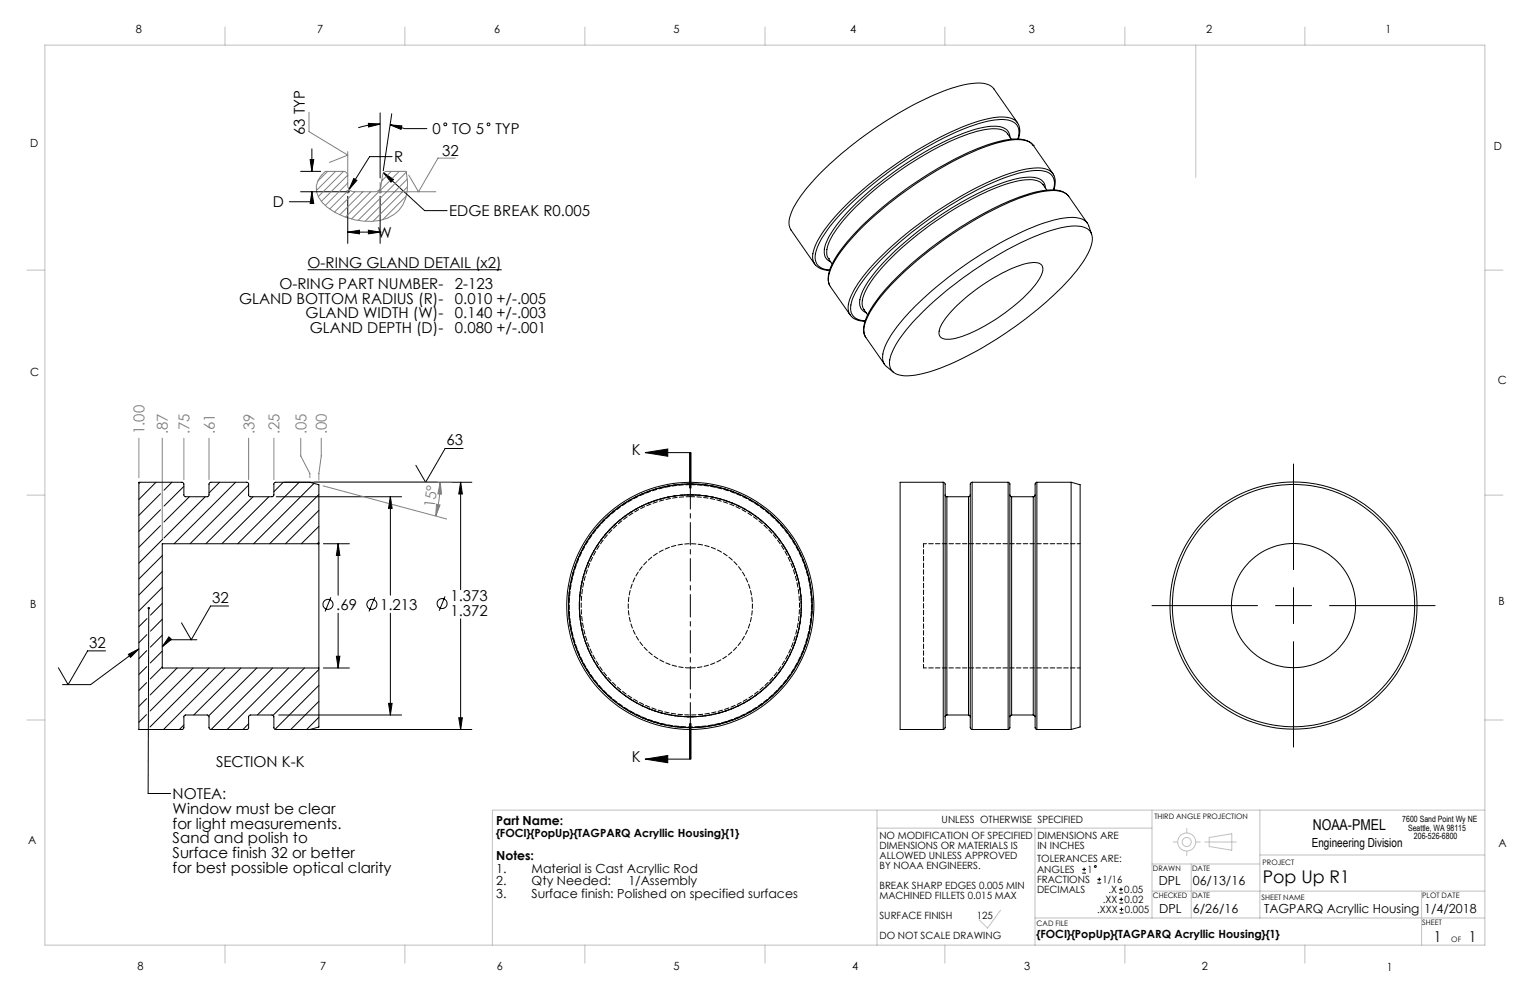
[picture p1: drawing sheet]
<svg xmlns="http://www.w3.org/2000/svg" width="432mm" height="279mm" viewBox="0 0 432 279" stroke-linecap="round" stroke-linejoin="round" font-family="sans-serif">
<g fill="none" stroke="#c0c0c0" stroke-width=".28">
<path d="M12.7 12.7h406.4v254h-406.4zM63.5 7.6v5.1M114.3 7.6v5.1M165.1 7.6v5.1M215.9 7.6v5.1M266.7 7.6v5.1M317.5 7.6v5.1M337.5 12.7v37.4M368.3 7.6v5.1M7.6 76.2h5.1M419.1 76.2h5.1M7.6 139.7h5.1"/>
<path d="M419.1 139.7h5.1M7.6 203.2h5.1M419.1 203.2h5.1M247.5 233.7h77.6M247.5 228.6v38.1M292.1 233.7v33M325.1 228.6v30.5M331.1 237.6h1.3M334.9 233.8v1.3M337.5 237.6h1.2M340 237.6h8.9M341.3 236.4l6.3-1.1v4.7l-6.3-1.1z"/>
<path d="M355.6 228.6v30.5M419.1 228.6h-280.1v38.1M282.4 256.9l-3.7 5-2.4-2.3M292.1 259.1h127M325.1 251.5h94M325.1 243.8h30.5M334.9 240.2v1.2M336.2 243.8v15.3M355.6 241.3h63.5M401.2 251.5v15.2M63.5 266.7v5.1M114.3 266.7v5.1"/>
<path d="M165.1 266.7v5.1M215.9 266.7v5.1M266.7 266.7v5.1M317.5 266.7v5.1M368.3 266.7v5.1"/>
<circle cx="334.9" cy="237.6" r="1.28"/>
<circle cx="334.9" cy="237.6" r="2.55"/>
</g>
<g fill="none" stroke="#000" stroke-width=".28">
<path d="M104 34.8l3.3 .2-3.3 .8zM107.3 35l-2.5 .2-3.7 .9M107.3 31.9v18.3M110.1 35.2l3.3 .3-.2 1zM110.1 35.2l4 1.1h6.4M110.6 32.1l-2.4 16.1M84.8 48.4h5.7M84.8 54.1h13.8M87.5 45h1l-.5 3.4zM88 54.1l.5 3.3h-1zM88 54.1v2.8h-6.3M88 42v6.4"/>
<path d="M98.1 55.4v13.3M99.8 50.4l.9 .5-2.2 2.5zM107.3 55.4v13.3M108.3 48.8l2.8 1.9-.8 .7zM108.3 48.8l11.5 10.6h6.4M110.7 44.2h-6.4l-5.8 9.2M86.8 76.1h54.8M98.1 65.5l3.4-.5v1zM98.1 65.5h9.2M104 65l3.3 .5-3.3 .5zM107.3 65.5h.1M80.2 136.1h53"/>
<path d="M130 136.1l.5 3.3h-1zM130 136.1v30.3M130.7 126.6h-5.1l-5.5 9.5-2.7-4.8M182.1 127.7l6.4-1v2.1zM182.1 127.7h12.7M194.6 127.7v10M194.8 127.7v10M195 127.7v10M365.1 131v29.8M78 140.2h35.3M91.3 153.5h7.3M95.4 153.5l.5 3.3h-1z"/>
<path d="M95.4 153.5v14.5M110.2 140.2l.5 3.3h-1.1zM110.2 140.2v27.8M42 171.6l-.2 52.3h6.4M47.7 179.7l.7 .7-2.6 2.1zM64.5 171h-5.1l-5.4 9.6-2.8-4.8M93.4 168.6l-1.6 4M95.4 173.1v15.4M105.8 168.6l-1.7 4M110.2 173.1v28.7M125.6 168.3l-1.6 4.1M130 174.7v31.2"/>
<path d="M325.1 170.9h29.8M360 170.9h10.1M365.1 165.8v10.2M375.2 170.9h29.8M29.8 183.7h-5.1l-5.5 9.5-2.7-4.7M36.2 184.7l3-1.6-2.4 2.4zM39.2 183.1l-13.6 10.1h-8M55.6 180.6h-8l-1.8 1.9M91.3 188.5h7.3M94.9 185.2h1l-.5 3.3zM109.6 198.5h1.1l-.5 3.3zM365.1 181.1v29.8"/>
<path d="M78.7 205.9h54.5M78.7 201.8h34.6M129.5 202.6h1l-.5 3.3zM182.1 214.2l6.4-1v2.1zM182.1 214.2h12.7M194.6 204.2v10M194.8 204.2v10M195 204.2v10z"/>
<circle cx="125.7" cy="35.1" r=".41"/>
<circle cx="137.9" cy="35.1" r=".39"/>
<circle cx="92.6" cy="170.6" r="1.41"/>
<circle cx="105" cy="170.6" r="1.41"/>
<circle cx="124.8" cy="170.3" r="1.41"/>
</g>
<g fill="none" stroke="#808080" stroke-width=".28">
<path d="M87.2 31.7v5.4l10.9 6.7-5.1 2.1M92.5 48.4l-2.9 2.8M94.7 48.4l-5.4 5.4M96.9 48.4l-7.1 7.1M97.6 54.1h1M97.8 53.8l.7 .7M98.1 42.8v9.8l.6 1 .6 .4h7l.7-.4 .4-.6 .7-3.9 .5-.6 6.1-.1a12.7 12.7 0 0 1-2.1 11 11.5 11.5 0 0 1-10.1 3 16.5 16.5 0 0 1-12.5-6.7 5.5 5.5 0 0 1 1.8-7.3h5.2l.9 .5 .2 .7M98.1 53.6v1M98.1 49.4l-7.4 7.4M98.1 51.6l-6.3 6.4M98.5 53.8l-.7 .7M98.6 53.5l-5.6 5.5"/>
<path d="M100.2 54.1l-5.8 5.8M102.4 54.1l-6.5 6.5M104.6 54.1l-7.1 7.2M106.8 54.1h16.2M106.9 53.8l.7 .7M107.3 51.5v3.1M107.6 53.8l-.7 .7M110.4 48.4l-2.7 2.6M112.7 48.4l-13.5 13.4M114.7 55.4l-6.7 6.6M114.7 48.6l-13.7 13.6M114.9 50.6l-11.9 11.8"/>
<path d="M115 52.7l-9.7 9.7M128.5 44.6h-4.9l-5.5 9.5-2.7-4.7M39.2 123.7v11.1M45.8 123.7v28.5M51.9 123.7v11.7M59 123.7v11.7M70.2 123.7v11.7M77.3 123.7v11.7M84.9 123.7v5l2.6 5v1.1M88.7 136.1h38.7M90.7 123.7v5l-.7 5v1.8M91.2 137.1l34.8 9.4"/>
<path d="M124.2 136.1l.4 3.4-1-.1zM124.2 136.1l-.3 5.3-.9 4.2M123.2 142.3l1 .2-1.2 3.1z"/>
</g>
<path d="M194.8 127.7v86.5" fill="none" stroke="#000" stroke-width=".28" stroke-dasharray="6.3 1.3 1.3 1.3" stroke-dashoffset=".6"/>
<g fill="#000">
<path d="M98.1 65.5l3.4-.5v1zM104 65l3.3 .5-3.3 .5zM87.5 45h1l-.5 3.4zM88 54.1l.5 3.3h-1zM110.1 35.2l3.3 .3-.2 1zM104 34.8l3.3 .2-3.3 .8zM108.3 48.8l2.8 1.9-.8 .7zM99.8 50.4l.9 .5-2.2 2.5z"/>
<path d="M182.1 127.7l6.4-1v2.1zM182.1 214.2l6.4-1v2.1z"/>
<path d="M41.8 171.4a.33 .33 0 0 0 0 .5 .33 .33 0 0 0 .5-.2 .33 .33 0 0 0-.3-.4v.3v-.3zM47.7 179.7l.7 .7-2.6 2.1zM36.2 184.7l3-1.6-2.4 2.4z"/>
<path d="M129.5 202.6h1l-.5 3.3zM130 136.1l.5 3.3h-1zM109.6 198.5h1.1l-.5 3.3zM110.2 140.2l.5 3.3h-1.1zM95.4 153.5l.5 3.3h-1zM94.9 185.2h1l-.5 3.3z"/>
</g>
<path d="M123.2 142.3l1 .2-1.2 3.1zM124.2 136.1l.4 3.4-1-.1z" fill="#808080"/>
<g fill="none" stroke="#000" stroke-width=".28">
<path d="M285 38.7a3.3 3.3 0 0 0-3.8-3.1 31.7 31.7 0 0 0-13.8 3.9 96 96 0 0 0-30.7 23.3 14.8 14.8 0 0 0-4.1 8.5 2.78 2.78 0 0 0 1.9 2.6M285.4 39.3l-1-1.5a4.5 4.5 0 0 0-4.4-1.5 46.6 46.6 0 0 0-18.4 7 87.6 87.6 0 0 0-24.9 20.5 13.2 13.2 0 0 0-3.4 7.7l.5 1.5M287.2 34.6l-6.7-9.5a5.4 5.4 0 0 0-5.1-1.6 48.3 48.3 0 0 0-18 6.3 106.8 106.8 0 0 0-29.8 23.4 19.2 19.2 0 0 0-4.9 9.4v1.1l.5 1.2 6.7 9.6M287.3 39.2a3.7 3.7 0 0 0-1.7-5 16 16 0 0 0-9.9 .8 102.1 102.1 0 0 0-34.2 21.2 43.3 43.3 0 0 0-10.8 13.5 4.6 4.6 0 0 0 .3 5.4l1.3 .7 1.8 .4M287.4 35a3.9 3.9 0 0 0-3.8-1.9 34.8 34.8 0 0 0-15.6 4.3 106.8 106.8 0 0 0-33.7 25.4 19.2 19.2 0 0 0-5 9.4l.3 1.5 .6 1.2M287.4 35.1a5.1 5.1 0 0 1 0 4.1M291.6 41a5.9 5.9 0 0 0-5.6-1.8 52.7 52.7 0 0 0-19.7 7.4 100.3 100.3 0 0 0-28.5 23.3 16.3 16.3 0 0 0-4.1 8.8l.4 1.7M291.6 41h.1M291.6 41a5.6 5.6 0 0 0-5-1.6 54.1 54.1 0 0 0-20.8 7.9 100.3 100.3 0 0 0-27.8 22.8 15.7 15.7 0 0 0-4.2 9l.6 1.8 5.5 8M291.6 41l5.6 8M295 53.1a3.3 3.3 0 0 0-3.8-3.1 32.2 32.2 0 0 0-13.8 3.9 95 95 0 0 0-30.7 23.2 14.6 14.6 0 0 0-4.1 8.6 3 3 0 0 0 1.9 2.6M295.5 53.7l-1.1-1.6a5.1 5.1 0 0 0-5.2-1.3 54.7 54.7 0 0 0-20.1 8.4 84.5 84.5 0 0 0-23 19.8 11 11 0 0 0-2.7 7.3l.4 1"/>
<path d="M297.3 53.6a3.7 3.7 0 0 0-3.5-5.4 30.2 30.2 0 0 0-14 3.5 105.3 105.3 0 0 0-34.8 25.7 17.1 17.1 0 0 0-4.9 9.8 3.6 3.6 0 0 0 4 3.4M297.4 49.4a4.4 4.4 0 0 0-4.5-2 40.4 40.4 0 0 0-16.2 5 104.1 104.1 0 0 0-33.2 25.7 16.2 16.2 0 0 0-4.1 9l.1 1 .7 1.1M297.4 49.5a5.5 5.5 0 0 1 0 4.1M301.6 55.4a5.6 5.6 0 0 0-5.6-1.8 49.2 49.2 0 0 0-18.5 6.7 105.5 105.5 0 0 0-29 23 18.5 18.5 0 0 0-4.8 9.8l.4 1.7M301.6 55.4a5.3 5.3 0 0 0-5-1.6 48.3 48.3 0 0 0-18.1 6.3 104.3 104.3 0 0 0-30.5 24.4 16.2 16.2 0 0 0-4.2 9l.3 1.4 5.6 7.9M301.6 55.4h.1M301.6 55.4l5.3 7.6M230.3 74.9a5.2 5.2 0 0 0 3.8 1.4M233.8 73h.1M233.8 73l1 1.5M308.1 66.1l-.8-2.4a4 4 0 0 0-3.9-2.3 33.1 33.1 0 0 0-14.4 3.8 106.6 106.6 0 0 0-35 26 18.8 18.8 0 0 0-4.9 9.3v1.1l.6 1.3 2.4 2.2M240.3 89.3a5.4 5.4 0 0 0 3.8 1.4"/>
<path d="M243.8 87.3l1.1 1.6M243.8 87.3v.1M260.3 88.1a105.2 105.2 0 0 1 35.1-22.7 19.1 19.1 0 0 1 10.4-1.3 3.6 3.6 0 0 1 2.2 5.1 32.9 32.9 0 0 1-8.5 12 106.6 106.6 0 0 1-35 23 19.3 19.3 0 0 1-11.2 1.5 3.5 3.5 0 0 1-2.1-4.8 30.3 30.3 0 0 1 8.2-11.8zM269.5 86.9a50.8 50.8 0 0 1 20.2-12.5 4.7 4.7 0 0 1 4.3 .4 3.1 3.1 0 0 1-.3 3.3 40.4 40.4 0 0 1-13.9 12.8l-2.9 1.6a18.9 18.9 0 0 1-10.4 3.2 2.02 2.02 0 0 1-1.2-3.2 18.7 18.7 0 0 1 4.2-5.6zM39.5 136.1l-.3 .4M44 136.1l-4.8 4.9M45.3 139.3l-6.1 6.2M48.5 136.1l-2.2 2.3M51.9 137.3l-5.6 5.5M62 136.1l-3 3M66.5 136.1l-17.4 17.4M70.2 136.9l-16.6 16.6"/>
<path d="M79.9 136.1l-2.6 2.7M84.5 136.1l-17.4 17.4M88.6 136.4l-17 17.1M90 139.6l-13.9 13.9M266.2 136.1l.5 .5v68.8l-.5 .5M266.2 136.1h-12.2v69.8h12.2M266.2 136.1v69.8M266.7 139.7l.5 .5M273.8 139.7l-.5 .5M274.4 136.1l-.4 .2-.2 .3v68.8l.2 .3 .4 .2M274.4 136.1v69.8M274.4 136.1h10.1"/>
<path d="M284.5 136.1l.5 .4v69l-.5 .4M284.5 136.1v69.8M285 139.7l.5 .5M292.1 139.7l-.5 .5M292.6 136.1l-.5 .4v69l.5 .4M292.6 136.1v69.8M292.6 136.1h9.7M302.3 136.1v69.8M302.3 136.1l2.5 .7v68.4l-2.5 .7M45.3 143.9l-6.1 6.1M45.3 148.3l-6.1 6.1M45.8 156.8l-6.6 6.6"/>
<path d="M45.9 152.2l-6.7 6.7M53.4 140.2l-7.1 7.1M57.9 140.2l-11.6 11.6M71.4 140.2l-13.3 13.3M75.9 140.2l-13.3 13.3M90 153.5v-16.7l-2.5-.7h-9.7l-.5 .4v3.2l-.3 .5h-6.3l-.5-.4v-3.3l-.5-.4h-10.2l-.5 .3v3.4l-.3 .4h-6.3l-.5-.4v-3.4l-.5-.3h-12.2v69.8h12.2l.5-.3v-3.4l.5-.4h6.3l.3 .4v3.4l.5 .3M90 153.5v35M90 144l-9.4 9.5M90 148.6l-4.9 4.9M90 153l-.5 .5M90 153.5h-44.2v35h44.2M267.2 140.2v61.6"/>
<path d="M267.2 140.2h6.1M273.3 140.2v61.6M285.5 140.2v61.6M285.5 140.2h6.1M291.6 140.2v61.6M41.5 179.1l-2.3 2.3M41.5 174.6l-2.3 2.3M45.8 161.3l-6.6 6.6M45.8 165.8l-6.6 6.6M45.8 170.3l-3.3 3.3M45.8 174.8l-3.3 3.3M45.8 179.3l-3.4 3.3"/>
<path d="M41.4 192.7l-2.2 2.1M41.4 197.2l-2.2 2.2M41.4 188.1l-2.2 2.3M41.4 183.6l-2.2 2.3M45.8 183.8l-3.4 3.3M45.8 188.2l-3.4 3.4M50 188.5l-7.6 7.6M54.5 188.5l-12.1 12.2M59 188.5l-16.7 16.7M63.5 188.5l-17.4 17.4M68 188.5l-13.3 13.3M72.5 188.5l-13.6 13.5"/>
<path d="M76.9 188.5l-17.3 17.4M81.4 188.5l-17.3 17.4M85.9 188.5l-13.3 13.3M90 188.5v16.7l-2.5 .7h-9.7l-.5-.4v-3.2l-.3-.5h-6.3l-.5 .4v3.3l-.5 .4h-10.2M90 188.9l-13 13M90 193.4l-12.4 12.4M90 197.9l-7.9 8M41.3 201.7l-2.1 2.1M51.9 204.6l-1.3 1.3M70.2 204.3l-1.6 1.6M90 202.4l-3.5 3.5M267.2 201.8l-.5 .5"/>
<path d="M267.2 201.8h6.1M273.3 201.8l.5 .5M274.4 205.9h10.1M285.5 201.8l-.5 .5M285.5 201.8h6.1M291.6 201.8l.5 .5M292.6 205.9h9.7M305.4 246.4h1.1M305.4 245.4h1.1M306 244.8v1.1M309.7 249.2h1.1M309.7 248.2h1.1"/>
<path d="M310.2 247.6v1.1M315.8 252.1h1.1M315.8 251h1.1M315.9 254.9h1.1M315.9 253.8h1.1M316 257.7h1M316 256.6h1M316.4 250.5v1M316.4 253.3v1.1M316.5 256.1v1.1"/>
<circle cx="194.8" cy="171" r="34.9"/>
<circle cx="365.1" cy="170.9" r="17.5"/>
<circle cx="365.1" cy="170.9" r="34.9"/>
<circle cx="365.1" cy="170.9" r="34.2"/>
<circle cx="309.1" cy="244.6" r=".28"/>
</g>
<path d="M194.8 136.8a34.2 34.2 0 0 1 30.2 50.3 34.2 34.2 0 0 1-58.6 2.8 34.2 34.2 0 0 1 25.2-53l3.2-.1M194.8 188.5a17.5 17.5 0 0 1-15.3-25.9 17.5 17.5 0 0 1 30.1-1.1 17.5 17.5 0 0 1-13.6 27h-1.2" fill="none" stroke="#000" stroke-width=".28" stroke-dasharray="1.3 .6" stroke-dashoffset="-.1"/>
<path d="M194.8 136.6a34.4 34.4 0 0 1 30.3 50.6 34.4 34.4 0 0 1-58.9 2.8 34.4 34.4 0 0 1 25.4-53.2l3.2-.2M260.6 153.4v35.1M194.8 205.3a34.4 34.4 0 0 0 30.3-50.6 34.4 34.4 0 0 0-58.9-2.7 34.4 34.4 0 0 0 25.4 53.2l3.2 .1" fill="none" stroke="#000" stroke-width=".28" stroke-dasharray="1.3 .6" stroke-dashoffset=".3"/>
<path d="M194.8 140.2a30.8 30.8 0 0 1 27.2 45.3 30.8 30.8 0 0 1-52.8 2.6 30.8 30.8 0 0 1 22.6-47.8l3-.1" fill="none" stroke="#000" stroke-width=".28" stroke-dasharray="1.3 .6" stroke-dashoffset=".1"/>
<path d="M194.8 139.7a31.3 31.3 0 0 0-27.6 46 31.3 31.3 0 0 0 53.7 2.7 31.3 31.3 0 0 0-23-48.6l-3.1-.1M304.8 153.4h-44.2M260.6 188.5h44.2M194.8 202.3a31.3 31.3 0 0 1-27.6-46.1 31.3 31.3 0 0 1 53.7-2.6 31.3 31.3 0 0 1-23 48.5l-3.1 .2" fill="none" stroke="#000" stroke-width=".28" stroke-dasharray="1.3 .6" stroke-dashoffset=".4"/>
<text font-size="4.9" x="356.4" y="249.2">Pop Up R1</text>
<g font-size="4.2">
<text x="86.1" y="38.1" transform="rotate(-90 86.1 38.1)">63 TYP</text>
<text x="122.1" y="37.8">0</text>
<text x="127.6" y="37.8">TO 5</text>
<text x="139.8" y="37.8">TYP</text>
<text x="111.2" y="45.8">R</text>
<text x="124.8" y="44">32</text>
<text x="77" y="58.5">D</text>
<text x="126.8" y="61.1">EDGE BREAK R0.005</text>
<text x="106.5" y="67.1">W</text>
<text x="86.8" y="75.7">O-RING GLAND DETAIL (x2)</text>
<text x="78.9" y="81.5">O-RING PART NUMBER-</text>
<text x="128.4" y="81.5">2-123</text>
<text x="67.5" y="85.7">GLAND BOTTOM RADIUS (R)-</text>
<text x="86.3" y="89.9">GLAND WIDTH (W)-</text>
<text x="128.4" y="85.7">0.010 +/-.005</text>
<text x="128.4" y="89.8">0.140 +/-.003</text>
<text x="87.4" y="94">GLAND DEPTH (D)-</text>
<text x="128.4" y="94">0.080 +/-.001</text>
<text x="126" y="125.6">63</text>
<text x="178.3" y="128.4">K</text>
<text x="59.9" y="170.1">32</text>
<text x="94.9" y="172.1">.69</text>
<text x="107.3" y="172.1">1.213</text>
<text x="127.1" y="169.6">1.373</text>
<text x="127.1" y="173.7">1.372</text>
<text x="25.1" y="182.7">32</text>
<text x="178.3" y="214.9">K</text>
<text x="61" y="216.4">SECTION K-K</text>
<text x="48.7" y="225.5">NOTEA:</text>
<text x="48.7" y="229.7">Window must be clear</text>
<text x="48.7" y="233.8">for light measurements.</text>
<text x="48.7" y="238">Sand and polish to</text>
<text x="370.5" y="234.4">NOAA-PMEL</text>
<text x="48.7" y="242.2">Surface finish 32 or better</text>
<text x="48.7" y="246.4">for best possible optical clarity</text>
<text x="404.7" y="266">1</text>
<text x="414.6" y="266">1</text>
</g>
<g font-size="4.2" fill="#808080">
<text x="40.8" y="122.5" transform="rotate(-90 40.8 122.5)">1.00</text>
<text x="47.4" y="122.5" transform="rotate(-90 47.4 122.5)">.87</text>
<text x="53.5" y="122.5" transform="rotate(-90 53.5 122.5)">.75</text>
<text x="60.6" y="122.5" transform="rotate(-90 60.6 122.5)">.61</text>
<text x="71.8" y="122.5" transform="rotate(-90 71.8 122.5)">.39</text>
<text x="78.9" y="122.5" transform="rotate(-90 78.9 122.5)">.25</text>
<text x="86.5" y="122.5" transform="rotate(-90 86.5 122.5)">.05</text>
<text x="92.3" y="122.5" transform="rotate(-90 92.3 122.5)">.00</text>
<text x="122.7" y="143.5" transform="rotate(-83 122.7 143.5)">15°</text>
</g>
<g font-size="3.5">
<text x="140" y="232.9">Part Name:</text>
<text x="370.2" y="238.9">Engineering Division</text>
<text x="140" y="242.8">Notes:</text>
<text x="140" y="246.3">1.</text>
<text x="140" y="249.8">2.</text>
<text x="150" y="246.3">Material is Cast Acryllic Rod</text>
<text x="150" y="249.8">Qty Needed:</text>
<text x="177.3" y="249.8">1/Assembly</text>
<text x="327" y="249.8">DPL</text>
<text x="336.6" y="249.8">06/13/16</text>
<text x="140" y="253.4">3.</text>
<text x="150" y="253.4">Surface finish: Polished on specified surfaces</text>
<text x="327.2" y="257.7">DPL</text>
<text x="336.7" y="257.8">6/26/16</text>
<text x="356.8" y="257.7">TAGPARQ Acryllic Housing</text>
<text x="401.9" y="257.7">1/4/2018</text>
</g>
<g font-size="3.2">
<text x="38.3" y="9.4">8</text>
<text x="89.5" y="9.4">7</text>
<text x="139.5" y="9.4">6</text>
<text x="190.1" y="9.4">5</text>
<text x="240" y="9.4">4</text>
<text x="290.4" y="9.4">3</text>
<text x="340.4" y="9.4">2</text>
<text x="391" y="9.4">1</text>
<text x="8.5" y="41.5">D</text>
<text x="421.6" y="42.3">D</text>
<text x="8.5" y="106.3">C</text>
<text x="422.8" y="108.3">C</text>
<text x="8.5" y="171.5">B</text>
<text x="422.9" y="170.9">B</text>
<text x="7.9" y="238.3">A</text>
<text x="140" y="236.1">{FOCI}{PopUp}{TAGPARQ Acryllic Housing}{1}</text>
<text x="422.9" y="239">A</text>
<text x="292.6" y="264.7">{FOCI}{PopUp}{TAGPARQ Acryllic Housing}{1}</text>
<text x="38.8" y="273.8">8</text>
<text x="90.4" y="273.8">7</text>
<text x="140.2" y="273.8">6</text>
<text x="190.1" y="273.9">5</text>
<text x="240.5" y="273.8">4</text>
<text x="289" y="273.9">3</text>
<text x="339.1" y="273.8">2</text>
<text x="391.4" y="274.1">1</text>
</g>
<g font-size="2.8">
<text x="265.8" y="232.1">UNLESS OTHERWISE SPECIFIED</text>
<text x="248.2" y="236.7">NO MODIFICATION OF SPECIFIED</text>
<text x="248.2" y="239.5">DIMENSIONS OR MATERIALS IS</text>
<text x="292.8" y="236.7">DIMENSIONS ARE</text>
<text x="292.8" y="239.6">IN INCHES</text>
<text x="248.2" y="242.4">ALLOWED UNLESS APPROVED</text>
<text x="248.2" y="245.2">BY NOAA ENGINEERS.</text>
<text x="292.7" y="243.2">TOLERANCES ARE:</text>
<text x="248.2" y="250.8">BREAK SHARP EDGES 0.005 MIN</text>
<text x="292.7" y="246.4">ANGLES</text>
<text x="292.7" y="249.2">FRACTIONS</text>
<text x="306.9" y="246.4">1</text>
<text x="311.2" y="249.2">1/16</text>
<text x="248.2" y="253.7">MACHINED FILLETS 0.015 MAX</text>
<text x="292.7" y="252">DECIMALS</text>
<text x="309.6" y="257.7">.XXX</text>
<text x="311.2" y="254.9">.XX</text>
<text x="312.8" y="252">.X</text>
<text x="317.3" y="252">0.05</text>
<text x="317.4" y="254.9">0.02</text>
<text x="317.5" y="257.7">0.005</text>
<text x="248.2" y="259.3">SURFACE FINISH</text>
<text x="275.6" y="259.3">125</text>
<text x="248.2" y="264.9">DO NOT SCALE DRAWING</text>
</g>
<g font-size="2.4">
<text x="395.8" y="232.1">7600 Sand Point Wy NE</text>
<text x="397.4" y="234.4">Seattle, WA 98115</text>
<text x="399" y="236.7">206-526-6800</text>
</g>
<g font-size="2.1">
<text x="325.8" y="231.1">THIRD ANGLE PROJECTION</text>
<text x="325.4" y="245.9">DRAWN</text>
<text x="336.5" y="245.9">DATE</text>
<text x="356.3" y="244.1">PROJECT</text>
<text x="325.3" y="253.4">CHECKED</text>
<text x="336.5" y="253.4">DATE</text>
<text x="356" y="254.1">SHEET NAME</text>
<text x="401.4" y="253.4">PLOT DATE</text>
<text x="292.6" y="261.2">CAD FILE</text>
<text x="401.4" y="261">SHEET</text>
<text x="409.6" y="266">OF</text>
</g>
</svg>
